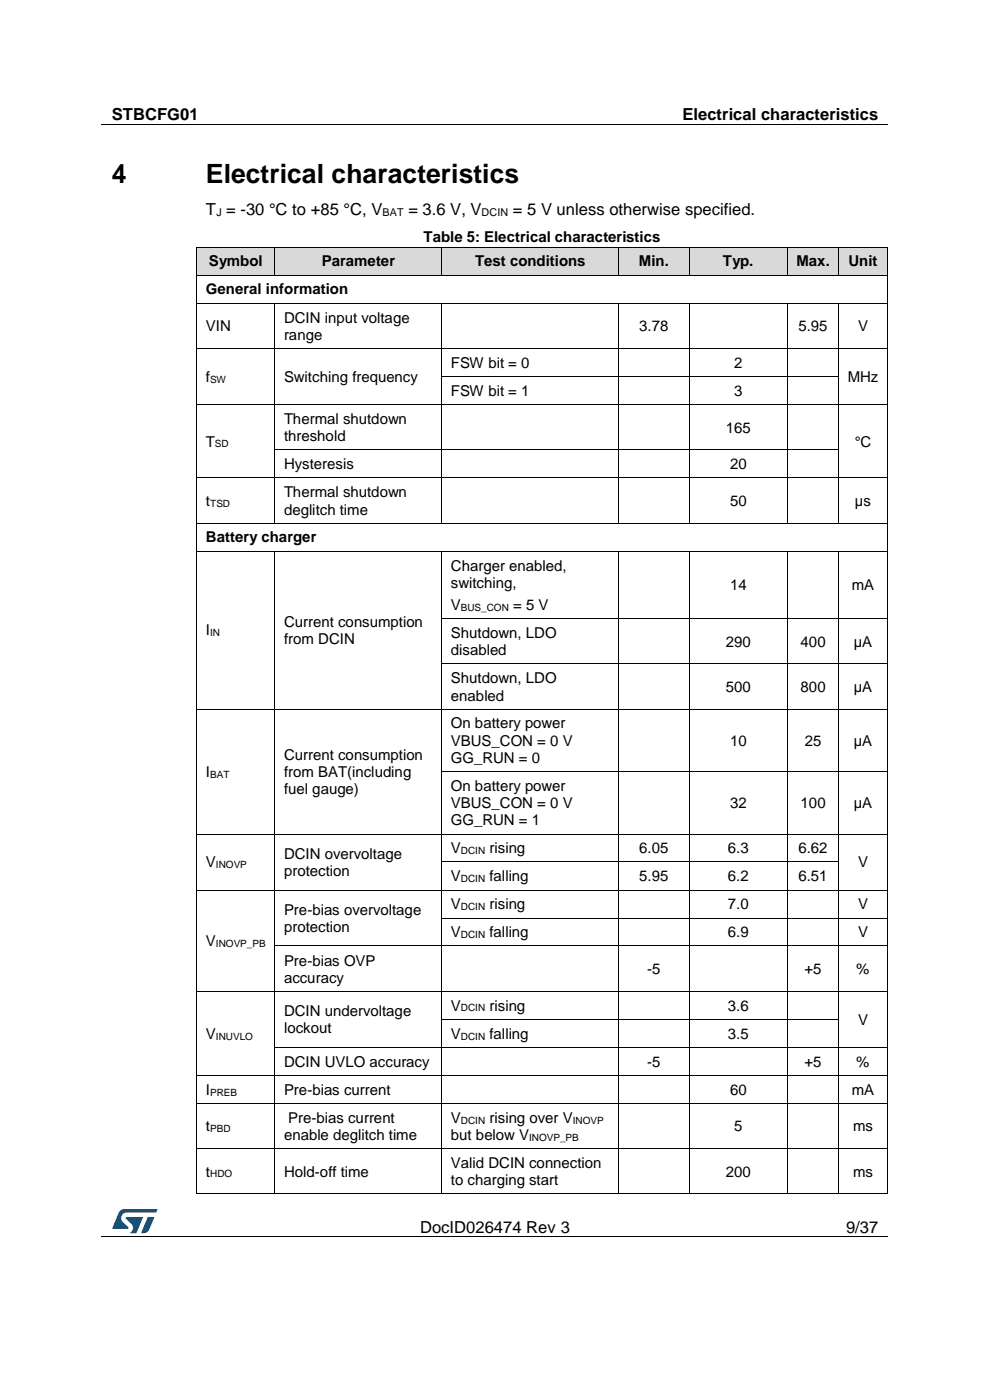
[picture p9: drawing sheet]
<svg xmlns="http://www.w3.org/2000/svg" width="210mm" height="297mm" viewBox="0 0 210 297" stroke-linecap="round" stroke-linejoin="round" font-family="sans-serif">
<path d="M21.5 26.5h166.7M21.5 262.4h166.7" fill="none" stroke="#000" stroke-width=".21"/>
<g fill="#000">
<path d="M104.7 26.4h.2v.1h-.2z" fill-rule="evenodd"/>
<path d="M61.6 262.3h.1v.2h-.1z" fill-rule="evenodd"/>
<path d="M148 262.3h.1v.2h-.1z" fill-rule="evenodd"/>
</g>
<g fill="#005288">
<path d="M25.4 257l.6-.4 .4-.1 7 .1-.3 .6h-6.2a1.26 1.26 0 0 0-1.2 1.1 1.26 1.26 0 0 0 .8 1.4l.7 .6v.3l-3.4 .1z"/>
<path d="M31.4 258.2l1.3 .1-1 2.5a1.32 1.32 0 0 1-1.7 .7z"/>
<path d="M26.7 258.2l3.6 .1-1.4 3.3h-1.4a1.35 1.35 0 0 0 .7-1.2 1.35 1.35 0 0 0-.8-1.2l-.7-.6z"/>
</g>
<g fill="#d9d9d9">
<path d="M41.8 52.6h16.5v5.7h-16.5z" fill-rule="evenodd"/>
<path d="M43.7 52.6h12.7v5.7h-12.7z" fill-rule="evenodd"/>
<path d="M58.4 52.6h35.3v5.7h-35.3z" fill-rule="evenodd"/>
<path d="M60.2 52.6h31.6v5.7h-31.6z" fill-rule="evenodd"/>
<path d="M93.8 52.6h37.5v5.7h-37.5z" fill-rule="evenodd"/>
<path d="M95.6 52.6h33.8v5.7h-33.8z" fill-rule="evenodd"/>
<path d="M131.3 52.6h14.9v5.7h-14.9z" fill-rule="evenodd"/>
<path d="M133.2 52.6h11.1v5.7h-11.1z" fill-rule="evenodd"/>
<path d="M146.3 52.6h20.7v5.7h-20.7z" fill-rule="evenodd"/>
<path d="M148.1 52.6h17v5.7h-17z" fill-rule="evenodd"/>
<path d="M167.1 52.6h10.8v5.7h-10.8z" fill-rule="evenodd"/>
<path d="M168.9 52.6h7.1v5.7h-7.1z" fill-rule="evenodd"/>
<path d="M178 52.6h10.2v5.7h-10.2z" fill-rule="evenodd"/>
<path d="M179.8 52.6h6.5v5.7h-6.5z" fill-rule="evenodd"/>
</g>
<g fill="#000">
<path d="M41.7 58.3h.2v.2h-.2z" fill-rule="evenodd"/>
<path d="M41.7 58.3h.2v.2h-.2z" fill-rule="evenodd"/>
<path d="M41.7 52.5l.1 .1z" fill-rule="evenodd"/>
<path d="M41.7 52.5l.1 .1z" fill-rule="evenodd"/>
<path d="M41.9 58.3h.1v.2h-.1z" fill-rule="evenodd"/>
<path d="M58.3 52.5v.1z" fill-rule="evenodd"/>
<path d="M58.3 58.3h.1v.2h-.1z" fill-rule="evenodd"/>
<path d="M93.7 52.5v.1z" fill-rule="evenodd"/>
<path d="M93.7 58.3h.1v.2h-.1z" fill-rule="evenodd"/>
<path d="M131.2 52.5l.1 .1z" fill-rule="evenodd"/>
<path d="M131.2 58.3h.2v.2h-.2z" fill-rule="evenodd"/>
<path d="M146.2 52.5v.1z" fill-rule="evenodd"/>
<path d="M146.2 58.3h.1v.2h-.1z" fill-rule="evenodd"/>
<path d="M167 52.5l.1 .1z" fill-rule="evenodd"/>
<path d="M167 58.3h.2v.2h-.2z" fill-rule="evenodd"/>
<path d="M177.9 52.5l.1 .1z" fill-rule="evenodd"/>
<path d="M177.9 58.3h.1v.2h-.1z" fill-rule="evenodd"/>
<path d="M188.2 58.3h.1v.2h-.1z" fill-rule="evenodd"/>
<path d="M188.2 58.3h.1v.2h-.1z" fill-rule="evenodd"/>
<path d="M188.2 52.5l.1 .1z" fill-rule="evenodd"/>
<path d="M188.2 52.5l.1 .1z" fill-rule="evenodd"/>
<path d="M41.7 64.3h.2v.1h-.2z" fill-rule="evenodd"/>
<path d="M41.7 73.9h.2v.1h-.2z" fill-rule="evenodd"/>
<path d="M41.7 79.8h.2v.2h-.2z" fill-rule="evenodd"/>
<path d="M58.2 64.3h.2v.1h-.2z" fill-rule="evenodd"/>
<path d="M58.2 73.9h.2v.1h-.2z" fill-rule="evenodd"/>
<path d="M58.2 79.8h.2v.2h-.2z" fill-rule="evenodd"/>
<path d="M93.6 64.3h.2v.1h-.2z" fill-rule="evenodd"/>
<path d="M93.6 73.9h.2v.1h-.2z" fill-rule="evenodd"/>
<path d="M93.6 79.8h.2v.2h-.2z" fill-rule="evenodd"/>
<path d="M131.2 64.3h.1v.1h-.1z" fill-rule="evenodd"/>
<path d="M131.2 73.9h.1v.1h-.1z" fill-rule="evenodd"/>
<path d="M131.2 79.8h.1v.2h-.1z" fill-rule="evenodd"/>
<path d="M146.1 64.3h.2v.1h-.2z" fill-rule="evenodd"/>
<path d="M146.1 73.9h.2v.1h-.2z" fill-rule="evenodd"/>
<path d="M146.1 79.8h.2v.2h-.2z" fill-rule="evenodd"/>
<path d="M167 64.3h.1v.1h-.1z" fill-rule="evenodd"/>
<path d="M167 73.9h.1v.1h-.1z" fill-rule="evenodd"/>
<path d="M167 79.8h.1v.2h-.1z" fill-rule="evenodd"/>
<path d="M177.8 64.3h.2v.1h-.2z" fill-rule="evenodd"/>
<path d="M177.8 73.9h.2v.1h-.2z" fill-rule="evenodd"/>
<path d="M177.8 79.8h.2v.2h-.2z" fill-rule="evenodd"/>
<path d="M188.2 64.3h.1v.1h-.1z" fill-rule="evenodd"/>
<path d="M188.2 73.9h.1v.1h-.1z" fill-rule="evenodd"/>
<path d="M188.2 79.8h.1v.2h-.1z" fill-rule="evenodd"/>
<path d="M41.7 85.8h.2v.1h-.2z" fill-rule="evenodd"/>
<path d="M41.7 95.4h.2v.1h-.2z" fill-rule="evenodd"/>
<path d="M58.2 85.8h.2v.1h-.2z" fill-rule="evenodd"/>
<path d="M58.2 95.4h.2v.1h-.2z" fill-rule="evenodd"/>
<path d="M93.6 85.8h.2v.1h-.2z" fill-rule="evenodd"/>
<path d="M93.6 95.4h.2v.1h-.2z" fill-rule="evenodd"/>
<path d="M131.2 85.8h.1v.1h-.1z" fill-rule="evenodd"/>
<path d="M131.2 95.4h.1v.1h-.1z" fill-rule="evenodd"/>
<path d="M146.1 85.8h.2v.1h-.2z" fill-rule="evenodd"/>
<path d="M146.1 95.4h.2v.1h-.2z" fill-rule="evenodd"/>
<path d="M167 85.8h.1v.1h-.1z" fill-rule="evenodd"/>
<path d="M167 95.4h.1v.1h-.1z" fill-rule="evenodd"/>
<path d="M177.8 85.8h.2v.1h-.2z" fill-rule="evenodd"/>
<path d="M177.8 95.4h.2v.1h-.2z" fill-rule="evenodd"/>
<path d="M188.2 85.8h.1v.1h-.1z" fill-rule="evenodd"/>
<path d="M188.2 95.4h.1v.1h-.1z" fill-rule="evenodd"/>
<path d="M41.7 101.3h.2v.2h-.2z" fill-rule="evenodd"/>
<path d="M41.7 110.9h.2v.2h-.2z" fill-rule="evenodd"/>
<path d="M41.7 116.9h.2v.1h-.2z" fill-rule="evenodd"/>
<path d="M58.2 101.3h.2v.2h-.2z" fill-rule="evenodd"/>
<path d="M58.2 110.9h.2v.2h-.2z" fill-rule="evenodd"/>
<path d="M58.2 116.9h.2v.1h-.2z" fill-rule="evenodd"/>
<path d="M93.6 101.3h.2v.2h-.2z" fill-rule="evenodd"/>
<path d="M93.6 110.9h.2v.2h-.2z" fill-rule="evenodd"/>
<path d="M93.6 116.9h.2v.1h-.2z" fill-rule="evenodd"/>
<path d="M131.2 101.3h.1v.2h-.1z" fill-rule="evenodd"/>
<path d="M131.2 110.9h.1v.2h-.1z" fill-rule="evenodd"/>
<path d="M131.2 116.9h.1v.1h-.1z" fill-rule="evenodd"/>
<path d="M146.1 101.3h.2v.2h-.2z" fill-rule="evenodd"/>
<path d="M146.1 110.9h.2v.2h-.2z" fill-rule="evenodd"/>
<path d="M146.1 116.9h.2v.1h-.2z" fill-rule="evenodd"/>
<path d="M167 101.3h.1v.2h-.1z" fill-rule="evenodd"/>
<path d="M167 110.9h.1v.2h-.1z" fill-rule="evenodd"/>
<path d="M167 116.9h.1v.1h-.1z" fill-rule="evenodd"/>
<path d="M177.8 101.3h.2v.2h-.2z" fill-rule="evenodd"/>
<path d="M177.8 110.9h.2v.2h-.2z" fill-rule="evenodd"/>
<path d="M177.8 116.9h.2v.1h-.2z" fill-rule="evenodd"/>
<path d="M188.2 101.3h.1v.2h-.1z" fill-rule="evenodd"/>
<path d="M188.2 110.9h.1v.2h-.1z" fill-rule="evenodd"/>
<path d="M188.2 116.9h.1v.1h-.1z" fill-rule="evenodd"/>
<path d="M41.7 131.2h.2v.1h-.2z" fill-rule="evenodd"/>
<path d="M58.2 131.2h.2v.1h-.2z" fill-rule="evenodd"/>
<path d="M93.6 131.2h.2v.1h-.2z" fill-rule="evenodd"/>
<path d="M131.2 131.2h.1v.1h-.1z" fill-rule="evenodd"/>
<path d="M146.1 131.2h.2v.1h-.2z" fill-rule="evenodd"/>
<path d="M167 131.2h.1v.1h-.1z" fill-rule="evenodd"/>
<path d="M177.8 131.2h.2v.1h-.2z" fill-rule="evenodd"/>
<path d="M188.2 131.2h.1v.1h-.1z" fill-rule="evenodd"/>
<path d="M41.7 140.7h.2v.2h-.2z" fill-rule="evenodd"/>
<path d="M41.7 150.4h.2v.1h-.2z" fill-rule="evenodd"/>
<path d="M58.2 140.7h.2v.2h-.2z" fill-rule="evenodd"/>
<path d="M58.2 150.4h.2v.1h-.2z" fill-rule="evenodd"/>
<path d="M93.6 140.7h.2v.2h-.2z" fill-rule="evenodd"/>
<path d="M93.6 150.4h.2v.1h-.2z" fill-rule="evenodd"/>
<path d="M131.2 140.7h.1v.2h-.1z" fill-rule="evenodd"/>
<path d="M131.2 150.4h.1v.1h-.1z" fill-rule="evenodd"/>
<path d="M146.1 140.7h.2v.2h-.2z" fill-rule="evenodd"/>
<path d="M146.1 150.4h.2v.1h-.2z" fill-rule="evenodd"/>
<path d="M167 140.7h.1v.2h-.1z" fill-rule="evenodd"/>
<path d="M167 150.4h.1v.1h-.1z" fill-rule="evenodd"/>
<path d="M177.8 140.7h.2v.2h-.2z" fill-rule="evenodd"/>
<path d="M177.8 150.4h.2v.1h-.2z" fill-rule="evenodd"/>
<path d="M188.2 140.7h.1v.2h-.1z" fill-rule="evenodd"/>
<path d="M188.2 150.4h.1v.1h-.1z" fill-rule="evenodd"/>
<path d="M41.7 163.6h.2v.2h-.2z" fill-rule="evenodd"/>
<path d="M41.7 176.9h.2v.1h-.2z" fill-rule="evenodd"/>
<path d="M58.2 163.6h.2v.2h-.2z" fill-rule="evenodd"/>
<path d="M58.2 176.9h.2v.1h-.2z" fill-rule="evenodd"/>
<path d="M93.6 163.6h.2v.2h-.2z" fill-rule="evenodd"/>
<path d="M93.6 176.9h.2v.1h-.2z" fill-rule="evenodd"/>
<path d="M131.2 163.6h.1v.2h-.1z" fill-rule="evenodd"/>
<path d="M131.2 176.9h.1v.1h-.1z" fill-rule="evenodd"/>
<path d="M146.1 163.6h.2v.2h-.2z" fill-rule="evenodd"/>
<path d="M146.1 176.9h.2v.1h-.2z" fill-rule="evenodd"/>
<path d="M167 163.6h.1v.2h-.1z" fill-rule="evenodd"/>
<path d="M167 176.9h.1v.1h-.1z" fill-rule="evenodd"/>
<path d="M177.8 163.6h.2v.2h-.2z" fill-rule="evenodd"/>
<path d="M177.8 176.9h.2v.1h-.2z" fill-rule="evenodd"/>
<path d="M188.2 163.6h.1v.2h-.1z" fill-rule="evenodd"/>
<path d="M188.2 176.9h.1v.1h-.1z" fill-rule="evenodd"/>
<path d="M41.7 182.8h.2v.1h-.2z" fill-rule="evenodd"/>
<path d="M41.7 188.7h.2v.2h-.2z" fill-rule="evenodd"/>
<path d="M41.7 194.7h.2v.1h-.2z" fill-rule="evenodd"/>
<path d="M58.2 182.8h.2v.1h-.2z" fill-rule="evenodd"/>
<path d="M58.2 188.7h.2v.2h-.2z" fill-rule="evenodd"/>
<path d="M58.2 194.7h.2v.1h-.2z" fill-rule="evenodd"/>
<path d="M93.6 182.8h.2v.1h-.2z" fill-rule="evenodd"/>
<path d="M93.6 188.7h.2v.2h-.2z" fill-rule="evenodd"/>
<path d="M93.6 194.7h.2v.1h-.2z" fill-rule="evenodd"/>
<path d="M131.2 182.8h.1v.1h-.1z" fill-rule="evenodd"/>
<path d="M131.2 188.7h.1v.2h-.1z" fill-rule="evenodd"/>
<path d="M131.2 194.7h.1v.1h-.1z" fill-rule="evenodd"/>
<path d="M146.1 182.8h.2v.1h-.2z" fill-rule="evenodd"/>
<path d="M146.1 188.7h.2v.2h-.2z" fill-rule="evenodd"/>
<path d="M146.1 194.7h.2v.1h-.2z" fill-rule="evenodd"/>
<path d="M167 182.8h.1v.1h-.1z" fill-rule="evenodd"/>
<path d="M167 188.7h.1v.2h-.1z" fill-rule="evenodd"/>
<path d="M167 194.7h.1v.1h-.1z" fill-rule="evenodd"/>
<path d="M177.8 182.8h.2v.1h-.2z" fill-rule="evenodd"/>
<path d="M177.8 188.7h.2v.2h-.2z" fill-rule="evenodd"/>
<path d="M177.8 194.7h.2v.1h-.2z" fill-rule="evenodd"/>
<path d="M188.2 182.8h.1v.1h-.1z" fill-rule="evenodd"/>
<path d="M188.2 188.7h.1v.2h-.1z" fill-rule="evenodd"/>
<path d="M188.2 194.7h.1v.1h-.1z" fill-rule="evenodd"/>
<path d="M41.7 200.6h.2v.2h-.2z" fill-rule="evenodd"/>
<path d="M41.7 210.2h.2v.2h-.2z" fill-rule="evenodd"/>
<path d="M41.7 216.2h.2v.2h-.2z" fill-rule="evenodd"/>
<path d="M58.2 200.6h.2v.2h-.2z" fill-rule="evenodd"/>
<path d="M58.2 210.2h.2v.2h-.2z" fill-rule="evenodd"/>
<path d="M58.2 216.2h.2v.2h-.2z" fill-rule="evenodd"/>
<path d="M93.6 200.6h.2v.2h-.2z" fill-rule="evenodd"/>
<path d="M93.6 210.2h.2v.2h-.2z" fill-rule="evenodd"/>
<path d="M93.6 216.2h.2v.2h-.2z" fill-rule="evenodd"/>
<path d="M131.2 200.6h.1v.2h-.1z" fill-rule="evenodd"/>
<path d="M131.2 210.2h.1v.2h-.1z" fill-rule="evenodd"/>
<path d="M131.2 216.2h.1v.2h-.1z" fill-rule="evenodd"/>
<path d="M146.1 200.6h.2v.2h-.2z" fill-rule="evenodd"/>
<path d="M146.1 210.2h.2v.2h-.2z" fill-rule="evenodd"/>
<path d="M146.1 216.2h.2v.2h-.2z" fill-rule="evenodd"/>
<path d="M167 200.6h.1v.2h-.1z" fill-rule="evenodd"/>
<path d="M167 210.2h.1v.2h-.1z" fill-rule="evenodd"/>
<path d="M167 216.2h.1v.2h-.1z" fill-rule="evenodd"/>
<path d="M177.8 200.6h.2v.2h-.2z" fill-rule="evenodd"/>
<path d="M177.8 210.2h.2v.2h-.2z" fill-rule="evenodd"/>
<path d="M177.8 216.2h.2v.2h-.2z" fill-rule="evenodd"/>
<path d="M188.2 200.6h.1v.2h-.1z" fill-rule="evenodd"/>
<path d="M188.2 210.2h.1v.2h-.1z" fill-rule="evenodd"/>
<path d="M188.2 216.2h.1v.2h-.1z" fill-rule="evenodd"/>
<path d="M41.7 222.1h.2v.2h-.2z" fill-rule="evenodd"/>
<path d="M41.7 228h.2v.2h-.2z" fill-rule="evenodd"/>
<path d="M41.7 234h.2v.2h-.2z" fill-rule="evenodd"/>
<path d="M58.2 222.1h.2v.2h-.2z" fill-rule="evenodd"/>
<path d="M58.2 228h.2v.2h-.2z" fill-rule="evenodd"/>
<path d="M58.2 234h.2v.2h-.2z" fill-rule="evenodd"/>
<path d="M93.6 222.1h.2v.2h-.2z" fill-rule="evenodd"/>
<path d="M93.6 228h.2v.2h-.2z" fill-rule="evenodd"/>
<path d="M93.6 234h.2v.2h-.2z" fill-rule="evenodd"/>
<path d="M131.2 222.1h.1v.2h-.1z" fill-rule="evenodd"/>
<path d="M131.2 228h.1v.2h-.1z" fill-rule="evenodd"/>
<path d="M131.2 234h.1v.2h-.1z" fill-rule="evenodd"/>
<path d="M146.1 222.1h.2v.2h-.2z" fill-rule="evenodd"/>
<path d="M146.1 228h.2v.2h-.2z" fill-rule="evenodd"/>
<path d="M146.1 234h.2v.2h-.2z" fill-rule="evenodd"/>
<path d="M167 222.1h.1v.2h-.1z" fill-rule="evenodd"/>
<path d="M167 228h.1v.2h-.1z" fill-rule="evenodd"/>
<path d="M167 234h.1v.2h-.1z" fill-rule="evenodd"/>
<path d="M177.8 222.1h.2v.2h-.2z" fill-rule="evenodd"/>
<path d="M177.8 228h.2v.2h-.2z" fill-rule="evenodd"/>
<path d="M177.8 234h.2v.2h-.2z" fill-rule="evenodd"/>
<path d="M188.2 222.1h.1v.2h-.1z" fill-rule="evenodd"/>
<path d="M188.2 228h.1v.2h-.1z" fill-rule="evenodd"/>
<path d="M188.2 234h.1v.2h-.1z" fill-rule="evenodd"/>
<path d="M41.7 243.6h.2v.1h-.2z" fill-rule="evenodd"/>
<path d="M41.7 253.2h.2v.2h-.2z" fill-rule="evenodd"/>
<path d="M41.7 253.2h.2v.2h-.2z" fill-rule="evenodd"/>
<path d="M58.2 243.6h.2v.1h-.2z" fill-rule="evenodd"/>
<path d="M58.2 253.2h.2v.2h-.2z" fill-rule="evenodd"/>
<path d="M93.6 243.6h.2v.1h-.2z" fill-rule="evenodd"/>
<path d="M93.6 253.2h.2v.2h-.2z" fill-rule="evenodd"/>
<path d="M131.2 243.6h.1v.1h-.1z" fill-rule="evenodd"/>
<path d="M131.2 253.2h.1v.2h-.1z" fill-rule="evenodd"/>
<path d="M146.1 243.6h.2v.1h-.2z" fill-rule="evenodd"/>
<path d="M146.1 253.2h.2v.2h-.2z" fill-rule="evenodd"/>
<path d="M167 243.6h.1v.1h-.1z" fill-rule="evenodd"/>
<path d="M167 253.2h.1v.2h-.1z" fill-rule="evenodd"/>
<path d="M177.8 243.6h.2v.1h-.2z" fill-rule="evenodd"/>
<path d="M177.8 253.2h.2v.2h-.2z" fill-rule="evenodd"/>
<path d="M188.2 243.6h.1v.1h-.1z" fill-rule="evenodd"/>
<path d="M188.2 253.2h.1v.2h-.1z" fill-rule="evenodd"/>
<path d="M188.2 253.2h.1v.2h-.1z" fill-rule="evenodd"/>
</g>
<g fill="none" stroke="#000" stroke-width=".21">
<path d="M41.8 52.6v5.7M41.8 58.5v5.8M41.8 52.5h16.5M42 58.4h16.3M58.3 52.6v5.7M58.3 52.5h35.4M58.4 58.4h35.3M93.7 52.6v5.7M93.7 52.5h37.5M93.8 58.4h37.4M131.3 52.6v5.7M131.3 52.5h14.9"/>
<path d="M131.4 58.4h14.8M146.2 52.6v5.7M146.2 52.5h20.8M146.3 58.4h20.7M167 52.6v5.7M167.1 52.5h10.8M167.2 58.4h10.7M177.9 52.6v5.7M178 52.5h10.2M178 58.4h10.2M188.2 52.6v5.7M188.2 58.5v5.8"/>
<path d="M41.8 64.4v9.5M41.8 74v5.8M41.8 80v5.8M41.9 64.4h16.3M41.9 74h16.3M58.3 64.4v9.5M58.3 74v5.8M58.3 80v5.8M58.4 64.4h35.2M58.4 74h35.2M93.7 64.4v9.5M93.7 74v5.8"/>
<path d="M93.7 80v5.8M93.8 64.4h37.4M93.8 74h37.4M93.8 79.9h37.4M131.3 64.4v9.5M131.3 74v5.8M131.3 80v5.8M131.3 64.4h14.8M131.3 74h14.8M131.3 79.9h14.8M146.2 64.4v9.5M146.2 74v5.8"/>
<path d="M146.2 80v5.8M146.3 64.4h20.7M146.3 74h20.7M146.3 79.9h20.7M167 64.4v9.5M167 74v5.8M167 80v5.8M167.1 64.4h10.7M167.1 74h10.7M167.1 79.9h10.7M177.9 64.4v9.5M177.9 74v5.8"/>
<path d="M177.9 80v5.8M178 64.4h10.2M178 74h10.2M188.2 64.4v9.5M188.2 74v5.8M188.2 80v5.8M41.8 85.9v9.5M41.8 95.5v5.8M41.9 85.9h16.3M58.3 85.9v9.5M58.3 95.5v5.8M58.4 85.9h35.2"/>
<path d="M58.4 95.4h35.2M93.7 85.9v9.5M93.7 95.5v5.8M93.8 85.9h37.4M93.8 95.4h37.4M131.3 85.9v9.5M131.3 95.5v5.8M131.3 85.9h14.8M131.3 95.4h14.8M146.2 85.9v9.5M146.2 95.5v5.8M146.3 85.9h20.7"/>
<path d="M146.3 95.4h20.7M167 85.9v9.5M167 95.5v5.8M167.1 85.9h10.7M167.1 95.4h10.7M177.9 85.9v9.5M177.9 95.5v5.8M178 85.9h10.2M188.2 85.9v9.5M188.2 95.5v5.8M41.8 101.5v9.4M41.8 111.1v5.8"/>
<path d="M41.8 117v14.2M41.9 101.4h16.3M41.9 111h16.3M41.9 116.9h16.3M58.3 101.5v9.4M58.3 117v14.2M58.4 101.4h35.2M58.4 111h35.2M58.4 116.9h35.2M93.7 101.5v9.4M93.7 117v14.2M93.8 101.4h37.4"/>
<path d="M93.8 111h37.4M93.8 116.9h37.4M131.3 101.5v9.4M131.3 117v14.2M131.3 101.4h14.8M131.3 111h14.8M131.3 116.9h14.8M146.2 101.5v9.4M146.2 117v14.2M146.3 101.4h20.7M146.3 111h20.7M146.3 116.9h20.7"/>
<path d="M167 101.5v9.4M167 117v14.2M167.1 101.4h10.7M167.1 111h10.7M167.1 116.9h10.7M177.9 101.5v9.4M177.9 117v14.2M178 101.4h10.2M178 111h10.2M178 116.9h10.2M188.2 101.5v9.4M188.2 111.1v5.8"/>
<path d="M188.2 117v14.2M41.8 131.3v9.4M58.3 131.3v9.4M93.7 131.3v9.4M93.8 131.3h37.4M131.3 131.3v9.4M131.3 131.3h14.8M146.2 131.3v9.4M146.3 131.3h20.7M167 131.3v9.4M167.1 131.3h10.7M177.9 131.3v9.4"/>
<path d="M178 131.3h10.2M188.2 131.3v9.4M41.8 140.9v9.5M41.8 150.5v13.1M41.9 150.4h16.3M58.3 140.9v9.5M58.3 150.5v13.1M58.4 150.4h35.2M93.7 140.9v9.5M93.7 150.5v13.1M93.8 140.8h37.4M93.8 150.4h37.4"/>
<path d="M131.3 140.9v9.5M131.3 150.5v13.1M131.3 140.8h14.8M131.3 150.4h14.8M146.2 140.9v9.5M146.2 150.5v13.1M146.3 140.8h20.7M146.3 150.4h20.7M167 140.9v9.5M167 150.5v13.1M167.1 140.8h10.7M167.1 150.4h10.7"/>
<path d="M177.9 140.9v9.5M177.9 150.5v13.1M178 140.8h10.2M178 150.4h10.2M188.2 140.9v9.5M188.2 150.5v13.1M41.8 163.8v13.1M41.8 177v5.8M41.9 176.9h16.3M58.3 163.8v13.1M58.3 177v5.8M58.4 176.9h35.2"/>
<path d="M93.7 163.8v13.1M93.7 177v5.8M93.8 163.7h37.4M93.8 176.9h37.4M131.3 163.8v13.1M131.3 177v5.8M131.3 163.7h14.8M131.3 176.9h14.8M146.2 163.8v13.1M146.2 177v5.8M146.3 163.7h20.7M146.3 176.9h20.7"/>
<path d="M167 163.8v13.1M167 177v5.8M167.1 163.7h10.7M167.1 176.9h10.7M177.9 163.8v13.1M177.9 177v5.8M178 163.7h10.2M178 176.9h10.2M188.2 163.8v13.1M188.2 177v5.8M41.8 182.9v5.8M41.8 188.9v5.8"/>
<path d="M41.8 194.8v5.8M41.9 188.8h16.3M58.3 182.9v5.8M58.3 188.9v5.8M58.3 194.8v5.8M58.4 188.8h35.2M93.7 182.9v5.8M93.7 188.9v5.8M93.7 194.8v5.8M93.8 182.9h37.4M93.8 188.8h37.4M93.8 194.8h37.4"/>
<path d="M131.3 182.9v5.8M131.3 188.9v5.8M131.3 194.8v5.8M131.3 182.9h14.8M131.3 188.8h14.8M131.3 194.8h14.8M146.2 182.9v5.8M146.2 188.9v5.8M146.2 194.8v5.8M146.3 182.9h20.7M146.3 188.8h20.7M146.3 194.8h20.7"/>
<path d="M167 182.9v5.8M167 188.9v5.8M167 194.8v5.8M167.1 182.9h10.7M167.1 188.8h10.7M167.1 194.8h10.7M177.9 182.9v5.8M177.9 188.9v5.8M177.9 194.8v5.8M178 188.8h10.2M178 194.8h10.2M188.2 182.9v5.8"/>
<path d="M188.2 188.9v5.8M188.2 194.8v5.8M41.8 200.8v9.4M41.8 210.4v5.8M41.8 216.4v5.7M41.9 210.3h16.3M58.3 200.8v9.4M58.3 210.4v5.8M58.3 216.4v5.7M58.4 200.7h35.2M58.4 210.3h35.2M93.7 200.8v9.4"/>
<path d="M93.7 210.4v5.8M93.7 216.4v5.7M93.8 200.7h37.4M93.8 210.3h37.4M93.8 216.3h37.4M131.3 200.8v9.4M131.3 210.4v5.8M131.3 216.4v5.7M131.3 200.7h14.8M131.3 210.3h14.8M131.3 216.3h14.8M146.2 200.8v9.4"/>
<path d="M146.2 210.4v5.8M146.2 216.4v5.7M146.3 200.7h20.7M146.3 210.3h20.7M146.3 216.3h20.7M167 200.8v9.4M167 210.4v5.8M167 216.4v5.7M167.1 200.7h10.7M167.1 210.3h10.7M167.1 216.3h10.7M177.9 200.8v9.4"/>
<path d="M177.9 210.4v5.8M177.9 216.4v5.7M178 200.7h10.2M178 210.3h10.2M188.2 200.8v9.4M188.2 210.4v5.8M188.2 216.4v5.7M41.8 222.3v5.7M41.8 228.2v5.8M41.8 234.2v9.4M41.9 228.1h16.3M41.9 234.1h16.3"/>
<path d="M58.3 222.3v5.7M58.3 228.2v5.8M58.3 234.2v9.4M58.4 222.2h35.2M58.4 228.1h35.2M58.4 234.1h35.2M93.7 222.3v5.7M93.7 228.2v5.8M93.7 234.2v9.4M93.8 222.2h37.4M93.8 228.1h37.4M93.8 234.1h37.4"/>
<path d="M131.3 222.3v5.7M131.3 228.2v5.8M131.3 234.2v9.4M131.3 222.2h14.8M131.3 228.1h14.8M131.3 234.1h14.8M146.2 222.3v5.7M146.2 228.2v5.8M146.2 234.2v9.4M146.3 222.2h20.7M146.3 228.1h20.7M146.3 234.1h20.7"/>
<path d="M167 222.3v5.7M167 228.2v5.8M167 234.2v9.4M167.1 222.2h10.7M167.1 228.1h10.7M167.1 234.1h10.7M177.9 222.3v5.7M177.9 228.2v5.8M177.9 234.2v9.4M178 222.2h10.2M178 228.1h10.2M178 234.1h10.2"/>
<path d="M188.2 222.3v5.7M188.2 228.2v5.8M188.2 234.2v9.4M41.8 243.7v9.5M41.9 243.7h16.3M41.9 253.3h16.3M58.3 243.7v9.5M58.4 243.7h35.2M58.4 253.3h35.2M93.7 243.7v9.5M93.8 243.7h37.4M93.8 253.3h37.4"/>
<path d="M131.3 243.7v9.5M131.3 243.7h14.8M131.3 253.3h14.8M146.2 243.7v9.5M146.3 243.7h20.7M146.3 253.3h20.7M167 243.7v9.5M167.1 243.7h10.7M167.1 253.3h10.7M177.9 243.7v9.5M178 243.7h10.2M178 253.3h10.2"/>
<path d="M188.2 243.7v9.5"/>
</g>
<g font-size="5.6">
<text x="23.7" y="38.9">4</text>
<text x="43.7" y="38.9">Electrical characteristics</text>
</g>
<g font-size="3.5">
<text x="23.7" y="25.5">STBCFG01</text>
<text x="144.8" y="25.5">Electrical characteristics</text>
<text x="43.7" y="45.6">T = -30 °C to +85 °C, V</text>
<text x="86.6" y="45.6">= 3.6 V, V</text>
<text x="108.8" y="45.6">= 5 V unless otherwise specified.</text>
<text x="89.1" y="261.5">DocID026474 Rev 3</text>
<text x="179.5" y="261.5">9/37</text>
</g>
<g font-size="3.2">
<text x="89.8" y="51.4">Table 5: Electrical characteristics</text>
<text x="44.3" y="56.5">Symbol</text>
<text x="68.3" y="56.5">Parameter</text>
<text x="100.8" y="56.5">Test conditions</text>
<text x="135.5" y="56.5">Min.</text>
<text x="153.4" y="56.5">Typ.</text>
<text x="168.9" y="56.5">Max.</text>
<text x="180" y="56.5">Unit</text>
<text x="43.7" y="62.4">General information</text>
<text x="43.7" y="70.3">VIN</text>
<text x="60.2" y="68.5">DCIN input voltage</text>
<text x="135.6" y="70.3">3.78</text>
<text x="169.4" y="70.3">5.95</text>
<text x="182" y="70.3">V</text>
<text x="60.2" y="72.1">range</text>
<text x="43.7" y="81">f</text>
<text x="60.2" y="81">Switching frequency</text>
<text x="95.6" y="78.1">FSW bit = 0</text>
<text x="155.7" y="78.1">2</text>
<text x="179.8" y="81">MHz</text>
<text x="60.2" y="90">Thermal shutdown</text>
<text x="95.6" y="84">FSW bit = 1</text>
<text x="155.7" y="84">3</text>
<text x="43.7" y="94.8">T</text>
<text x="60.2" y="93.6">threshold</text>
<text x="154" y="91.8">165</text>
<text x="181.3" y="94.8">°C</text>
<text x="60.2" y="99.6">Hysteresis</text>
<text x="154.9" y="99.6">20</text>
<text x="43.7" y="107.3">t</text>
<text x="60.2" y="105.5">Thermal shutdown</text>
<text x="154.9" y="107.3">50</text>
<text x="181.3" y="107.3">µs</text>
<text x="60.2" y="109.2">deglitch time</text>
<text x="43.7" y="115">Battery charger</text>
<text x="95.6" y="121">Charger enabled,</text>
<text x="95.6" y="124.7">switching,</text>
<text x="154.9" y="125.2">14</text>
<text x="180.7" y="125.2">mA</text>
<text x="95.6" y="129.4">V</text>
<text x="108.9" y="129.4">= 5 V</text>
<text x="43.7" y="134.8">I</text>
<text x="60.2" y="133">Current consumption</text>
<text x="60.2" y="136.7">from DCIN</text>
<text x="95.6" y="135.4">Shutdown, LDO</text>
<text x="154" y="137.2">290</text>
<text x="169.8" y="137.2">400</text>
<text x="181.1" y="137.2">µA</text>
<text x="95.6" y="139">disabled</text>
<text x="95.6" y="145">Shutdown, LDO</text>
<text x="95.6" y="148.6">enabled</text>
<text x="154" y="146.8">500</text>
<text x="169.8" y="146.8">800</text>
<text x="181.1" y="146.8">µA</text>
<text x="95.6" y="154.5">On battery power</text>
<text x="60.2" y="161.2">Current consumption</text>
<text x="95.6" y="158.2">VBUS_CON = 0 V</text>
<text x="95.6" y="161.9">GG_RUN = 0</text>
<text x="154.9" y="158.2">10</text>
<text x="170.7" y="158.2">25</text>
<text x="181.1" y="158.2">µA</text>
<text x="43.7" y="164.8">I</text>
<text x="60.2" y="164.8">from BAT(including</text>
<text x="95.6" y="167.8">On battery power</text>
<text x="60.2" y="168.5">fuel gauge)</text>
<text x="95.6" y="171.4">VBUS_CON = 0 V</text>
<text x="154.9" y="171.4">32</text>
<text x="169.8" y="171.4">100</text>
<text x="181.1" y="171.4">µA</text>
<text x="95.6" y="175.1">GG_RUN = 1</text>
<text x="43.7" y="184">V</text>
<text x="60.2" y="182.2">DCIN overvoltage</text>
<text x="60.2" y="185.8">protection</text>
<text x="95.6" y="181">V</text>
<text x="103.8" y="181">rising</text>
<text x="135.6" y="181">6.05</text>
<text x="154.4" y="181">6.3</text>
<text x="169.4" y="181">6.62</text>
<text x="182" y="184">V</text>
<text x="95.6" y="187">V</text>
<text x="103.8" y="187">falling</text>
<text x="135.6" y="187">5.95</text>
<text x="154.4" y="187">6.2</text>
<text x="169.4" y="187">6.51</text>
<text x="60.2" y="194.1">Pre-bias overvoltage</text>
<text x="60.2" y="197.7">protection</text>
<text x="95.6" y="192.9">V</text>
<text x="103.8" y="192.9">rising</text>
<text x="154.4" y="192.9">7.0</text>
<text x="182" y="192.9">V</text>
<text x="43.7" y="200.7">V</text>
<text x="95.6" y="198.9">V</text>
<text x="103.8" y="198.9">falling</text>
<text x="154.4" y="198.9">6.9</text>
<text x="182" y="198.9">V</text>
<text x="60.2" y="204.8">Pre-bias OVP</text>
<text x="60.2" y="208.5">accuracy</text>
<text x="137.3" y="206.7">-5</text>
<text x="170.6" y="206.7">+5</text>
<text x="181.6" y="206.7">%</text>
<text x="60.2" y="215.6">DCIN undervoltage</text>
<text x="95.6" y="214.4">V</text>
<text x="103.8" y="214.4">rising</text>
<text x="154.4" y="214.4">3.6</text>
<text x="43.7" y="220.4">V</text>
<text x="60.2" y="219.2">lockout</text>
<text x="95.6" y="220.4">V</text>
<text x="103.8" y="220.4">falling</text>
<text x="154.4" y="220.4">3.5</text>
<text x="182" y="217.4">V</text>
<text x="60.2" y="226.3">DCIN UVLO accuracy</text>
<text x="137.3" y="226.3">-5</text>
<text x="170.6" y="226.3">+5</text>
<text x="181.6" y="226.3">%</text>
<text x="43.7" y="232.3">I</text>
<text x="60.2" y="232.3">Pre-bias current</text>
<text x="154.9" y="232.3">60</text>
<text x="180.7" y="232.3">mA</text>
<text x="61.1" y="238.2">Pre-bias current</text>
<text x="95.6" y="238.2">V</text>
<text x="103.8" y="238.2">rising over V</text>
<text x="43.7" y="240">t</text>
<text x="60.2" y="241.8">enable deglitch time</text>
<text x="95.6" y="241.8">but below V</text>
<text x="155.7" y="240">5</text>
<text x="181" y="240">ms</text>
<text x="43.7" y="249.6">t</text>
<text x="60.2" y="249.6">Hold-off time</text>
<text x="95.6" y="247.8">Valid DCIN connection</text>
<text x="95.6" y="251.5">to charging start</text>
<text x="154" y="249.6">200</text>
<text x="181" y="249.6">ms</text>
</g>
<g font-size="2.3">
<text x="45.9" y="45.7">J</text>
<text x="81.2" y="45.7">BAT</text>
<text x="102.2" y="45.7">DCIN</text>
</g>
<g font-size="2.1">
<text x="44.6" y="81.2">SW</text>
<text x="45.6" y="94.9">SD</text>
<text x="44.6" y="107.5">TSD</text>
<text x="97.8" y="129.6">BUS_CON</text>
<text x="44.6" y="135">IN</text>
<text x="44.6" y="165">BAT</text>
<text x="45.8" y="184.2">INOVP</text>
<text x="97.8" y="181.2">DCIN</text>
<text x="97.8" y="187.1">DCIN</text>
<text x="97.8" y="193.1">DCIN</text>
<text x="45.8" y="200.9">INOVP_PB</text>
<text x="97.8" y="199">DCIN</text>
<text x="97.8" y="214.6">DCIN</text>
<text x="45.8" y="220.5">INUVLO</text>
<text x="97.8" y="220.5">DCIN</text>
<text x="44.6" y="232.4">PREB</text>
<text x="97.8" y="238.4">DCIN</text>
<text x="121.5" y="238.4">INOVP</text>
<text x="44.6" y="240.2">PBD</text>
<text x="112.3" y="242">INOVP_PB</text>
<text x="44.6" y="249.8">HDO</text>
</g>
</svg>
